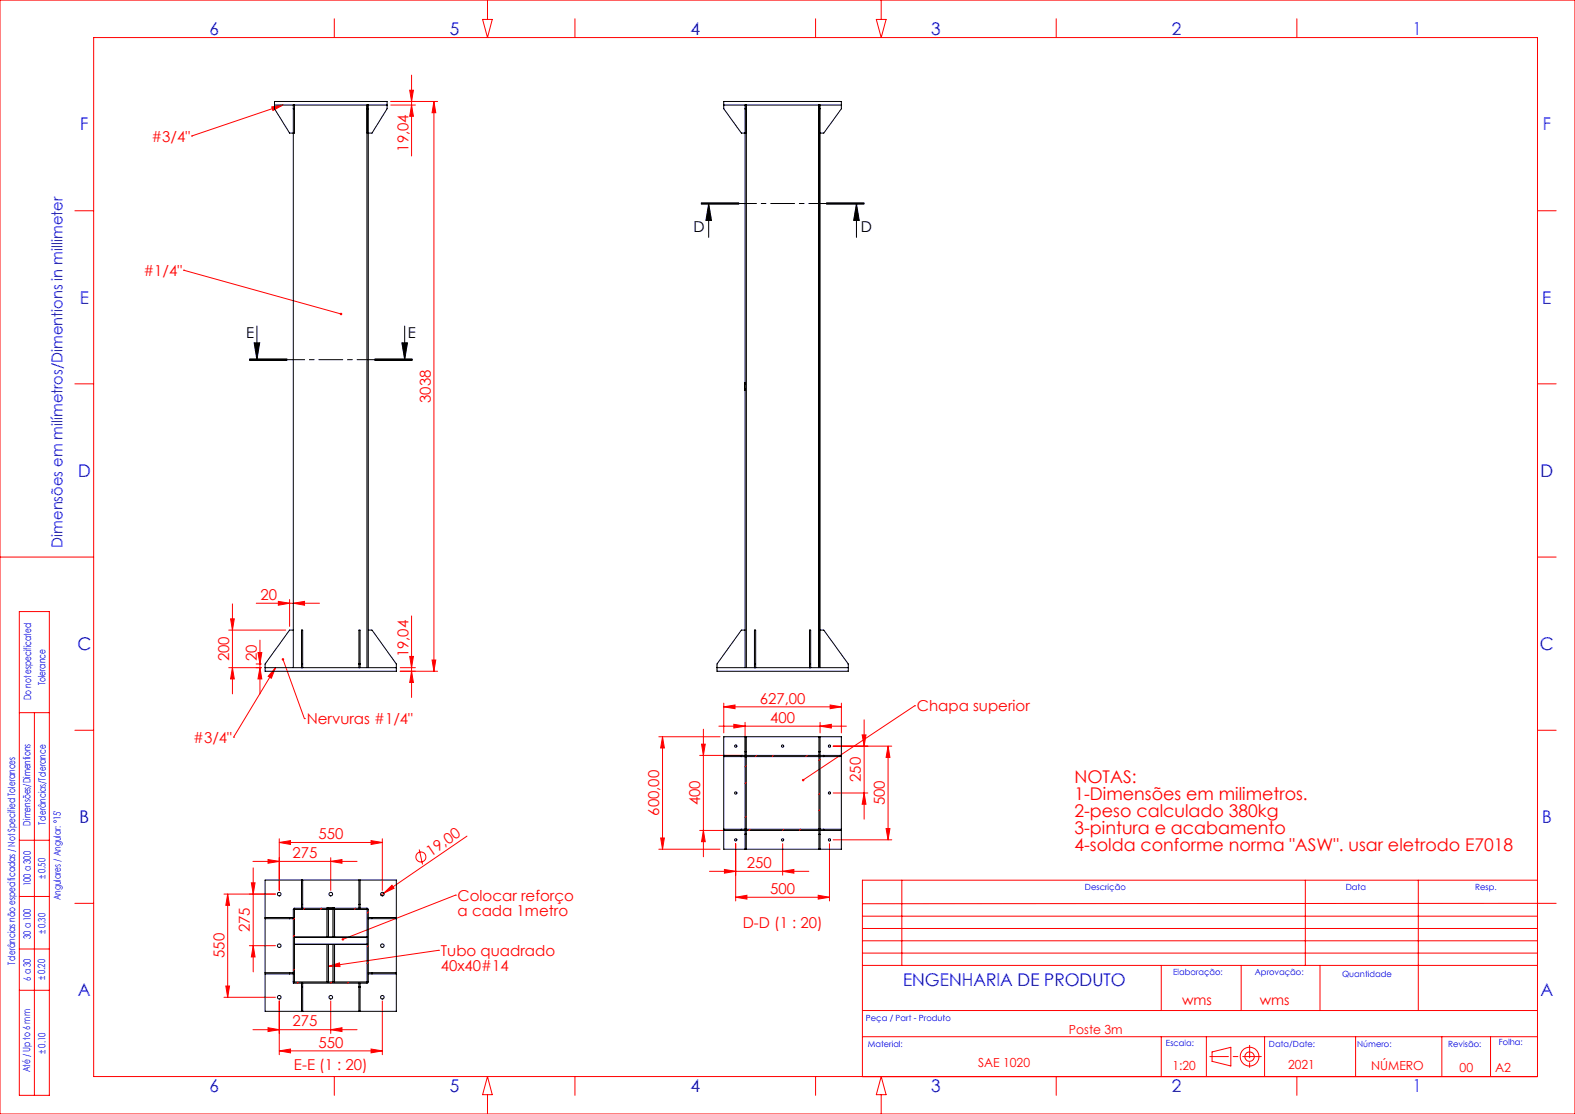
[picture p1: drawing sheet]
<svg xmlns="http://www.w3.org/2000/svg" width="420mm" height="297mm" viewBox="0 0 420 297" stroke-linecap="round" stroke-linejoin="round" font-family="sans-serif">
<g fill="none" stroke="#f00" stroke-width=".27">
<path d="M0 0h420v297h-420zM25 10h385v277h-385zM89.1 5v5M128.7 5.2h2.6l-1.3 4.8zM130 0v5.2M153.3 5v5M217.5 5v5M233.7 5.2h2.6l-1.3 4.8zM235 0v5.2M281.7 5v5M345.8 5v5M51.1 36.3h.1"/>
<path d="M72.5 28.5l3-.5-2.7 1.5zM75.5 28l-24.4 8.3M104.2 28h6.6M109.3 24.1h.9l-.5 3zM109.7 20v21.6M109.7 28l.5 3h-.9zM115.7 27.1v151.9M115.7 27.1l.5 3h-1zM116.7 27.1h-12.5M20 56.2h5M410 56.2h5M49 72h.1"/>
<path d="M49 72l41.9 11.7M20 102.3h5M410 102.3h5M0 148.5h25M77.2 159.8v7.2M410 148.5h5M5.2 163.1h8v128.9h-8zM61 178h8.7M61 168h15.2M61.5 165h1l-.5 3zM62 178l.5 3h-1zM62 161v24"/>
<path d="M68.3 177h1.4M68.3 160.8h16.9M68.8 174h1l-.5 3zM69.3 178l.5 3h-1zM69.3 170.7v14.3M73.5 178l-1.1 2.8-.9-.5zM73.5 178l-11.2 18.5M74.2 160.3l3 .5-3 .6zM75.5 175.8l5.7 15.8M78.2 160.8l3-.5v1.1zM106.7 179h10M106.7 178h4.1"/>
<path d="M109.3 175h.9l-.5 3zM109.7 164.2v21.7M109.7 179l.5 3h-.9zM115.2 176h1l-.5 3zM5.2 190h8M9.2 190v102M20 194.7h5M62.3 196.5h.1M81.2 191.6h.1M175.7 196.4h16.3M176.7 196.4l.5 3h-1zM176.7 196.4v30"/>
<path d="M187.1 198.4h1l-.5 3zM187.6 194.4v34M191.7 193.6h34M193 188.5l3-.5v.9zM193 187.5v7.9M193 188.5h31.4M195.7 193.1l3 .5-3 .5zM198.7 192.6v8.2M218.7 193.6l3-.5v1zM218.7 192.6v2.8M221.4 188l3 .5-3 .4zM222.2 198.9h15.6"/>
<path d="M224.4 187.5v7.9M229.9 195.9h1l-.5 3zM230.4 191.9v26.5M236.8 198.9l.5 3h-1zM236.8 198.9v25M243.9 188.2h.1M243.9 188.2l-29.7 19.8M410 194.7h5M186.6 201.4h11.4M222.2 211.4h9.2M230.4 211.4l.5 3h-1zM5.2 239h8"/>
<path d="M5.2 224h8M59.7 238.4h13.7M60.7 238.4v27.5M60.7 238.4l.5 3h-1zM67 235.4h1l-.5 3zM67.5 229.7h27.7M67.5 231.4v27.7M71.5 229.2l3 .5-3 .4zM74.5 224.6l3-.5v1zM74.5 223.6v13.8M74.5 224.6h27.5M88.2 229.7l3-.5v.9z"/>
<path d="M88.2 228.7v8.7M99 224.1l3 .5-3 .5zM102 223.6v13.8M102.3 238.1l2.2-2.1 .6 .8zM102.3 238.1l-.7 .6M111.8 226.5l.9 4M121.5 238.7h.1M121.5 238.7l-30.1 11.7M124.5 222.9l-22.2 15.2M175.7 226.4h16.3M176.2 223.4h1l-.5 3zM186.6 221.4h11.4"/>
<path d="M187.6 221.4l.5 3h-1zM189.2 232.3h26.5M193.2 231.8l3 .5-3 .5zM196.2 239.2l3-.5v1zM196.2 224.9v15.3M196.2 239.2h25M208.7 232.3l3-.5v1zM208.7 224.9v8.4M218.2 238.7l3 .5-3 .5zM221.2 224.9v15.3M222.2 223.9h15.6M236.3 220.9h1l-.5 3z"/>
<path d="M240.5 234.7v22.7M348.1 234.7v22.7M378.2 234.7v34.7M410 234.7h-180v52.3M5.2 253h8M20 240.8h5M66.5 252.1h6.9M67.5 252.1l.5 3h-1zM87.6 257.6l2.9-.9 .2 1zM116.9 253.4h.1M116.9 253.4l-29.3 4.2M230 254.1h180"/>
<path d="M230 250.8h180M230 247.5h180M230 257.4h180M230 244.3h180M309.7 257.4v12M331 257.4v12M352 257.4v12M415 240.8l-185 .1M5.2 264h8M59.7 265.9h13.7M60.2 262.9h1l-.5 3zM67.5 274.5h27.7"/>
<path d="M71.5 274l3 .5-3 .5zM74.5 266.9v14.3M88.2 274.5l3-.5v1zM88.2 266.9v8.6M99 279.7l3 .5-3 .5zM102 266.9v14.3M230 269.4h180M230 276.4h180M309.7 276.4v10.6M321.7 276.4v10.6M337.2 276.4v10.6M361.5 276.4v10.6"/>
<path d="M384.5 276.4v10.6M397.5 276.4v10.6M74.5 280.2l3-.5v1zM74.5 280.2h27.5M89.1 287v5M130 287l1.3 4.8h-2.6zM130 291.8v5.2M153.3 287v5M217.5 287v5M235 287l1.3 4.8h-2.6zM235 291.8v5.2M281.7 287v5"/>
<path d="M323.2 280.5l5-1.3v5l-5-1.2zM345.8 287v5"/>
<circle cx="112.2" cy="228.5" r="1.34"/>
<circle cx="333.2" cy="281.7" r="2.5"/>
<circle cx="333.2" cy="281.7" r="1.26"/>
</g>
<path d="M322.6 281.7h13.8" fill="none" stroke="#f00" stroke-width=".27" stroke-dasharray="6.3 1.3 1.3 1.3" stroke-dashoffset="1.4"/>
<path d="M333.2 278.7v6" fill="none" stroke="#f00" stroke-width=".27" stroke-dasharray="6.3 1.3 1.3 1.3" stroke-dashoffset="3"/>
<g fill="none" stroke="#000" stroke-width=".27">
<path d="M187 54.3h10M187 54.1h10M187 54.4h10M189 54.3l.7 4.5h-1.5zM189 54.3v9M220.4 54.3h10M220.4 54.1h10M220.4 54.4h10M228.4 54.3l.7 4.5h-1.5zM228.4 54.3v9M66.5 96.1h10zM66.5 95.9h10"/>
<path d="M66.5 95.7h10M67.8 91.4h1.5l-.8 4.5zM68.5 86.9v9M99.9 95.9h10M99.9 95.7h10M99.9 96.1h10M107.2 91.4h1.5l-.8 4.5zM107.9 86.9v9"/>
</g>
<path d="M230.4 54.3h-43.4M109.9 95.9h-43.4" fill="none" stroke="#000" stroke-width=".27" stroke-dasharray="6.3 1.3 1.3 1.3" stroke-dashoffset="1.8"/>
<g fill="#000">
<path d="M228.4 54.3l.7 4.5h-1.5zM189 54.3l.7 4.5h-1.5z"/>
<path d="M107.2 91.4h1.5l-.8 4.5zM67.8 91.4h1.5l-.8 4.5z"/>
</g>
<g fill="#f00">
<path d="M102.3 238.1l2.2-2.1 .6 .8z"/>
<path d="M75.2 175.5a.35 .35 0 0 0 0 .6 .35 .35 0 0 0 .5-.2 .35 .35 0 0 0-.3-.4l.1 .3zM90.7 83.5v.4l.5 .1 .1-.2-.4-.1 .4 .1-.2-.4zM72.5 28.5l3-.5-2.7 1.5zM73.5 178l-1.1 2.8-.9-.5zM214 207.7l-.1 .5 .3-.2-.3 .2a.34 .34 0 0 0 .5 .1 .34 .34 0 0 0 0-.5 .34 .34 0 0 0-.4-.1zM91.2 250.2l-.1 .4 .3-.2-.3 .2a.34 .34 0 0 0 .5 .1 .34 .34 0 0 0 .1-.5 .34 .34 0 0 0-.5 0zM87.6 257.6l2.9-.9 .2 1z"/>
<path d="M78.2 160.8l3-.5v1.1zM74.2 160.3l3 .5-3 .6z"/>
<path d="M71.5 229.2l3 .5-3 .4zM88.2 229.7l3-.5v.9zM74.5 224.6l3-.5v1zM99 224.1l3 .5-3 .5zM74.5 280.2l3-.5v1zM99 279.7l3 .5-3 .5zM71.5 274l3 .5-3 .5zM88.2 274.5l3-.5v1z"/>
<path d="M176.2 223.4h1l-.5 3zM176.7 196.4l.5 3h-1z"/>
<path d="M109.7 28l.5 3h-.9zM109.3 24.1h.9l-.5 3zM109.7 179l.5 3h-.9zM109.3 175h.9l-.5 3zM60.2 262.9h1l-.5 3zM60.7 238.4l.5 3h-1z"/>
<path d="M236.8 198.9l.5 3h-1zM236.3 220.9h1l-.5 3zM229.9 195.9h1l-.5 3zM230.4 211.4l.5 3h-1z"/>
<path d="M68.8 174h1l-.5 3zM69.3 178l.5 3h-1z"/>
<path d="M115.7 27.1l.5 3h-1zM115.2 176h1l-.5 3zM61.5 165h1l-.5 3zM62 178l.5 3h-1zM67 235.4h1l-.5 3zM67.5 252.1l.5 3h-1z"/>
<path d="M187.1 198.4h1l-.5 3zM187.6 221.4l.5 3h-1z"/>
<path d="M195.7 193.1l3 .5-3 .5zM218.7 193.6l3-.5v1zM193.2 231.8l3 .5-3 .5zM208.7 232.3l3-.5v1zM196.2 239.2l3-.5v1zM218.2 238.7l3 .5-3 .5zM193 188.5l3-.5v.9zM221.4 188l3 .5-3 .4z"/>
</g>
<g fill="none" stroke="#000" stroke-width=".27">
<path d="M73.2 28h30M78.2 29h.3M78.2 28v150M78.5 28v7.5h-1.3l-4-6.5v-1.9h30v1.9l-4 6.5h-1.3M97.9 29h.3M97.9 28v150M98.2 28v150M193 28h31.4M198.7 29h.3M198.7 28v150M199 28v7.5h-1.3l-4.7-6.5v-1.9h31.4v1.9l-4.7 6.5h-1.3M199 28v150"/>
<path d="M218.3 28v150M218.4 29h.3M218.4 28v150M218.7 28v150M198.6 103.6l.1 .4M198.6 102.4v1.2M198.6 102.4h.1M198.6 103.6h.1M198.7 102l-.1 .4M218.3 102h.1M218.3 104h.1M218.3 102.4h.1"/>
<path d="M218.3 103.6h.1M70.7 178h35M78.2 168h-1l-6.5 9v2h35v-2l-6.5-9h-1M80.4 178v-10h.3v10M80.4 177h.3M95.7 178v-10h.3v10M95.7 177h.3M191.2 178h35M198.7 168h-1l-6.5 9v2h35v-2l-6.5-9h-1M201.2 178v-10h.3v10M201.2 177h.3M215.9 178v-10h.3v10"/>
<path d="M215.9 177h.3M193 196.4h31.4v30h-31.4zM198.7 196.4v5.3h-5.7M199 196.4v5M218.4 196.4v24.7h-19.4v-19.3l19.3-.1v-.3M218.7 196.4v30M193 201.4h31.4M197.7 201.4v.3M198.7 200.4h.3M199 201.4l-.3 .3v24.7M218.4 200.4h.3M218.7 201.7h5.7"/>
<path d="M219.7 201.4v.3M70.7 234.6h35v35h-35zM80.4 234.6v7.5M80.7 234.6v7.5M95.7 234.6v7.5M96 234.6v7.5M193 221.1l5.7-.1 .3 .4M193 221.4h31.4M197.7 221.1v.3M198.7 222.4h.3M199 221.4v5M218.4 221.4v5"/>
<path d="M218.4 222.4h.3M219.7 221.1v.3M224.4 221.1l-5.7-.1-.4 .4M70.7 244.9h7.5M70.7 244.6h7.5M70.7 259.3h7.5M70.7 259.6h7.5M77.2 244.6v.3M77.2 259.3v.3M78.3 242.2h19.8v19.8l-19.9 .1zM78.6 242.5h.1M78.5 242.5v19.3"/>
<path d="M78.5 249.8h19.4M78.5 249.9h19.4M78.5 251.7h19.4M78.5 251.8h19.4M78.6 242.5h19.3M80.4 241.1h.3M87.2 242.5v7.3M87.2 251.8v10M87.6 242l-.4 .1M87.6 242h1.2M87.6 242v.1M87.6 242.5v7.3"/>
<path d="M87.6 251.8v10M88.8 242l.4 .1M88.8 242v.1M88.8 242.5v7.3M88.8 251.8v10M89.2 242.5v7.3M89.2 251.8v10M95.7 241.1h.3M97.9 242.5h.1M97.9 242.5v19.3h-19.7M98.2 244.9h7.5M98.2 244.6h7.5"/>
<path d="M98.2 259.3h7.5M98.2 259.6h7.5M99.2 244.6v.3M99.2 259.3v.3M80.4 262.1v7.5M80.4 263.1h.3M80.7 262.1v7.5M95.7 262.1v7.5M95.7 263.1h.3M96 262.1v7.5"/>
<circle cx="196.2" cy="198.9" r=".3"/>
<circle cx="208.7" cy="198.9" r=".3"/>
<circle cx="221.2" cy="198.9" r=".29"/>
<circle cx="196.2" cy="211.4" r=".31"/>
<circle cx="221.2" cy="211.4" r=".3"/>
<circle cx="74.5" cy="238.4" r=".48"/>
<circle cx="88.2" cy="238.4" r=".48"/>
<circle cx="102" cy="238.4" r=".48"/>
<circle cx="196.2" cy="223.9" r=".3"/>
<circle cx="208.7" cy="223.9" r=".3"/>
<circle cx="221.2" cy="223.9" r=".29"/>
<circle cx="74.5" cy="252.1" r=".47"/>
<circle cx="102" cy="252.1" r=".47"/>
<circle cx="74.4" cy="265.9" r=".48"/>
<circle cx="88.2" cy="265.9" r=".48"/>
<circle cx="102" cy="265.9" r=".48"/>
</g>
<g fill="none" stroke="#f00" stroke-width=".27">
<path d="M199 204.1l-.3 .4M199 217.6l-.3 .3M199 208.6l-.3 .3M201.8 201.4l-.4 .3M206.2 201.4l-.3 .3M215.2 201.4l-.3 .3M218.7 211.4l-.3 .3M218.7 202.4l-.3 .3M218.7 215.9l-.3 .3M200 221.1l-.3 .3M209 221.1l-.3 .3M213.5 221.1l-.3 .3"/>
<path d="M78.5 244.9l-.3 .3M78.5 258.3l-.3 .4M78.5 249.4l-.3 .3M81.3 242.1l-.3 .4M85.8 242.1l-.4 .4M94.8 242.1l-.4 .4M98.2 252.1l-.3 .3M98.2 243.1l-.3 .3M98.2 256.6l-.3 .3M79.6 261.8l-.4 .3M88.5 261.8l-.3 .3M93 261.8l-.3 .3"/>
</g>
<g font-size="4.7" fill="#00f">
<text x="55.8" y="9.2">6</text>
<text x="120" y="9.2">5</text>
<text x="184.1" y="9.2">4</text>
<text x="248.3" y="9.2">3</text>
<text x="312.5" y="9.2">2</text>
<text x="376.7" y="9.2">1</text>
<text x="21.4" y="34.8">F</text>
<text x="411.4" y="34.8">F</text>
<text x="21.3" y="81">E</text>
<text x="411.3" y="81">E</text>
<text x="20.8" y="127.1">D</text>
<text x="410.8" y="127.1">D</text>
<text x="20.6" y="173.3">C</text>
<text x="410.6" y="173.3">C</text>
<text x="21.2" y="219.5">B</text>
<text x="411.2" y="219.5">B</text>
<text x="240.8" y="262.8">ENGENHARIA DE PRODUTO</text>
<text x="20.8" y="265.6">A</text>
<text x="410.8" y="265.6">A</text>
<text x="55.8" y="291.2">6</text>
<text x="120" y="291.2">5</text>
<text x="184.1" y="291.2">4</text>
<text x="248.3" y="291.2">3</text>
<text x="312.5" y="291.2">2</text>
<text x="376.7" y="291.2">1</text>
</g>
<g font-size="4.7" fill="#f00">
<text x="286.5" y="208.8">NOTAS:</text>
<text x="286.5" y="213.3">1-Dimensões em milimetros.</text>
<text x="286.5" y="217.9">2-peso calculado 380kg</text>
<text x="286.5" y="222.4">3-pintura e acabamento</text>
<text x="286.5" y="226.9">4-solda conforme norma &quot;ASW&quot;. usar eletrodo E7018</text>
</g>
<g font-size="4" fill="#f00">
<text x="40.4" y="37.8">#3/4&quot;</text>
<text x="108.9" y="40.5" transform="rotate(-90 108.9 40.5)">19,04</text>
<text x="38.2" y="73.5">#1/4&quot;</text>
<text x="114.9" y="107.4" transform="rotate(-90 114.9 107.4)">3038</text>
<text x="69.5" y="160">20</text>
<text x="61.1" y="176.3" transform="rotate(-90 61.1 176.3)">200</text>
<text x="68.5" y="176.2" transform="rotate(-90 68.5 176.2)">20</text>
<text x="108.9" y="175.3" transform="rotate(-90 108.9 175.3)">19,04</text>
<text x="202.6" y="187.6">627,00</text>
<text x="244.5" y="189.7">Chapa superior</text>
<text x="51.5" y="198">#3/4&quot;</text>
<text x="81.8" y="193.1">Nervuras #1/4&quot;</text>
<text x="205.4" y="192.7">400</text>
<text x="229.6" y="208.5" transform="rotate(-90 229.6 208.5)">250</text>
<text x="186.7" y="214.7" transform="rotate(-90 186.7 214.7)">400</text>
<text x="236" y="214.7" transform="rotate(-90 236 214.7)">500</text>
<text x="175.8" y="217.5" transform="rotate(-90 175.8 217.5)">600,00</text>
<text x="84.9" y="223.7">550</text>
<text x="78" y="228.8">275</text>
<text x="114.9" y="228.4" transform="rotate(-34 114.9 228.4)">19,00</text>
<text x="199.1" y="231.4">250</text>
<text x="205.4" y="238.3">500</text>
<text x="122" y="240.1">Colocar reforço</text>
<text x="122" y="244.1">a cada 1metro</text>
<text x="66.7" y="248.6" transform="rotate(-90 66.7 248.6)">275</text>
<text x="198.1" y="247.3">D-D (1 : 20)</text>
<text x="59.9" y="255.4" transform="rotate(-90 59.9 255.4)">550</text>
<text x="117.6" y="255">Tubo quadrado</text>
<text x="117.6" y="259">40x40#14</text>
<text x="78" y="273.6">275</text>
<text x="84.9" y="279.3">550</text>
<text x="78.4" y="285.4">E-E (1 : 20)</text>
</g>
<g font-size="4">
<text x="185" y="61.8">D</text>
<text x="229.6" y="61.8">D</text>
<text x="65.7" y="90">E</text>
<text x="108.7" y="90">E</text>
</g>
<text font-size="4" fill="#00f" x="16.7" y="146" transform="rotate(-90 16.7 146)">Dimensões em milímetros/Dimentions in millimeter</text>
<g font-size="3.7" fill="#f00">
<text x="315.2" y="267.9">wms</text>
<text x="335.9" y="267.8">wms</text>
</g>
<g font-size="3.3" fill="#f00">
<text x="285.1" y="275.6">Poste 3m</text>
<text x="260.8" y="284.5">SAE 1020</text>
<text x="312.7" y="285.3">1:20</text>
<text x="343.5" y="285">2021</text>
<text x="365.6" y="285.2">NÚMERO</text>
<text x="389.2" y="285.7">00</text>
<text x="398.7" y="285.7">A2</text>
</g>
<g font-size="2.7" fill="#00f">
<text x="12.1" y="182.7" transform="rotate(-90 12.1 182.7)">Tolerance</text>
<text x="8.3" y="186.7" transform="rotate(-90 8.3 186.7)">Do not especificated</text>
<text x="8.1" y="220.1" transform="rotate(-90 8.1 220.1)">Dimensões/Dimentions</text>
<text x="12.2" y="219.9" transform="rotate(-90 12.2 219.9)">Tolerâncias/Tolerance</text>
<text x="8.2" y="236.2" transform="rotate(-90 8.2 236.2)">100 a 300</text>
<text x="12.1" y="234.4" transform="rotate(-90 12.1 234.4)">± 0.50</text>
<text x="16.2" y="240.1" transform="rotate(-90 16.2 240.1)">Angulares / Angular: °15'</text>
<text x="8.2" y="250.4" transform="rotate(-90 8.2 250.4)">30 a 100</text>
<text x="12.1" y="249.1" transform="rotate(-90 12.1 249.1)">± 0.30</text>
<text x="4" y="257.2" transform="rotate(-90 4 257.2)">Tolerâncias não especificadas / Not Specified Tolerances</text>
<text x="8.2" y="261.5" transform="rotate(-90 8.2 261.5)">6 a 30</text>
<text x="12.1" y="261.4" transform="rotate(-90 12.1 261.4)">± 0.20</text>
<text x="12.2" y="281" transform="rotate(-90 12.2 281)">± 0.10</text>
<text x="8" y="285.9" transform="rotate(-90 8 285.9)">Até / Up to 6 mm</text>
</g>
<g font-size="2.3" fill="#00f">
<text x="289.3" y="237.2">Descrição</text>
<text x="358.9" y="237.2">Data</text>
<text x="393.4" y="237.2">Resp.</text>
<text x="312.8" y="260">Elaboração:</text>
<text x="334.6" y="260">Aprovação:</text>
<text x="357.9" y="260.6">Quantidade</text>
<text x="230.9" y="272.2">Peça / Part - Produto</text>
<text x="231.4" y="279.2">Material:</text>
<text x="310.9" y="279">Escala:</text>
<text x="338.4" y="279.2">Data/Date:</text>
<text x="361.9" y="279.2">Número:</text>
<text x="386.2" y="279.1">Revisão:</text>
<text x="399.7" y="278.7">Folha:</text>
</g>
</svg>
